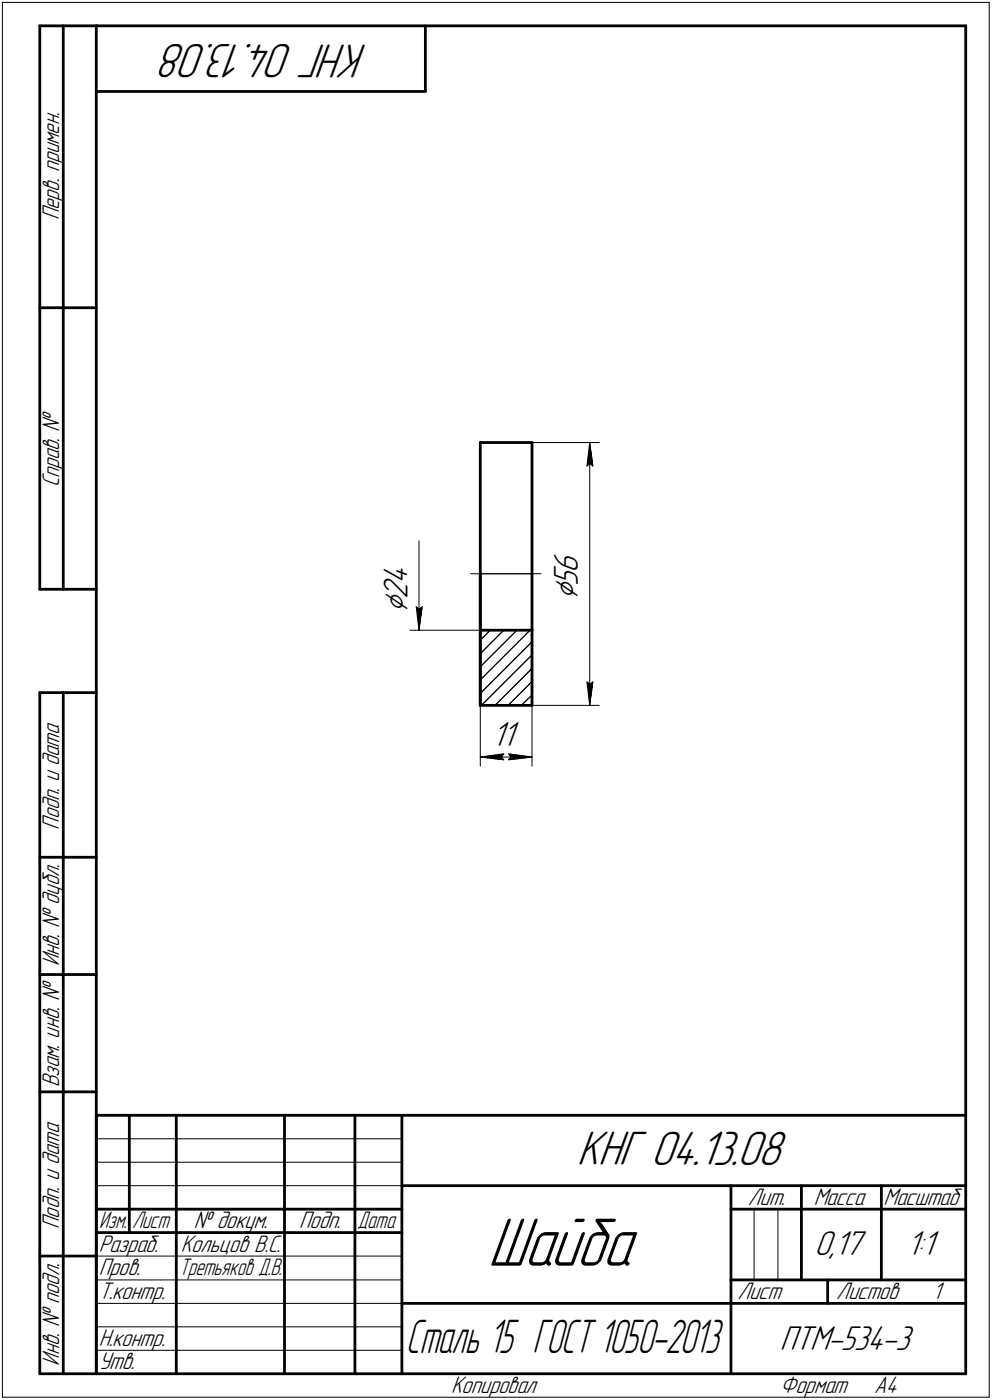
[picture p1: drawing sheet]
<svg xmlns="http://www.w3.org/2000/svg" width="211mm" height="298mm" viewBox="0 0 211 298" stroke-linecap="round" stroke-linejoin="round" font-family="sans-serif">
<g fill="none" stroke="#000" stroke-width=".21">
<path d="M.5 .5v297zM.5 .5h210zM210.5 .5v297zM113.2 94.2h14.3zM124.9 99.2l.6-.5zM125.5 94.2l.7 5zM125.5 98.7l.7 .5zM125.5 94.2l-.6 5zM125.5 94.2v56zM89.2 115.1v19.1zM87.2 134.2h15zM88.6 129.2l.6 5z"/>
<path d="M88.6 129.2l.6 .5zM89.2 129.7l.6-.5zM89.8 129.2l-.6 5zM100.2 122.2h14.9zM102.2 139.2l5-5zM102.2 136.3l2.1-2.1zM102.2 122.2v28zM102.2 122.2h11zM112.8 134.2l-10.6 10.6zM102.2 147.7l11-11zM102.2 142l7.8-7.8zM102.2 150.2v13z"/>
<path d="M102.4 150.2l10.8-10.8zM108.1 150.2l5.1-5.1zM110.9 150.2l2.3-2.2zM113.2 142.3l-7.9 7.9zM113.2 150.2h14.3zM113.2 150.2v13zM124.9 145.2l.6 5zM124.9 145.2l.6 .5zM125.5 145.7l.7-.5zM126.2 145.2l-.7 5zM102.2 161.2l5-.7zM102.2 161.2l5 .6z"/>
<path d="M102.2 161.2h11zM106.7 161.2l.5 .6zM107.2 160.5l-.5 .7zM108.2 161.8l5-.6zM108.2 160.5l.5 .7zM108.2 160.5l5 .7zM108.7 161.2l-.5 .6zM20.5 247.5h65zM20.5 252.5h65zM20.5 242.5h65zM160.4 257.5v15zM165.5 257.5v15z"/>
<path d="M20.5 267.5h65zM20.5 272.5h65zM20.5 277.5h65zM.5 297.5h210zM20.5 282.5h65zM20.5 287.5h65z"/>
</g>
<g fill="none" stroke="#000" stroke-width=".59">
<path d="M8.5 5.5v120zM8.5 5.5h12zM13.5 5.5v120zM20.5 5.5v287zM20.5 5.5h185zM20.5 19.5h70zM90.5 5.5v14zM205.5 5.5v287zM8.5 65.5h12zM102.2 94.2h11zM102.2 94.2v56zM113.2 94.2v28z"/>
<path d="M8.5 125.5h12zM102.2 122.2v12zM102.2 134.2v16zM102.2 134.2h11zM113.2 122.2v12zM113.2 134.2v16zM8.5 147.5v145zM8.5 147.5h12zM13.5 147.5v145zM102.2 150.2h11zM8.5 182.5h12zM8.5 207.5h12z"/>
<path d="M8.5 232.5h12zM20.5 237.5h185zM20.5 237.5v55zM27.5 237.5v25zM37.5 237.5v55zM60.5 237.5v55zM75.5 237.5v55zM85.5 237.5v55zM20.5 257.5h65zM85.5 252.5h120zM155.5 252.5v40zM155.5 257.5h15z"/>
<path d="M170.5 252.5v20zM170.5 257.5h35zM187.5 252.5v20zM8.5 267.5h12zM20.5 262.5h65zM85.5 277.5h70zM155.5 277.5h50zM155.5 272.5h50zM176.1 272.5v5zM8.5 292.5h12zM20.5 292.5h185z"/>
</g>
<g fill="#fff" stroke="#fff" stroke-width=".21">
<path d="M117.1 116.7h7.4zM117.1 116.8h7.4zM117.1 116.8h7.4zM117.1 116.9h7.4zM117.1 117h7.4zM117.1 117.1h7.4zM117.1 117.2h7.4zM117.1 117.3h7.4zM117.1 117.3h7.4zM117.1 117.4h7.4zM117.1 117.5h7.4zM117.1 117.6h7.4zM117.1 117.7h7.4zM117.1 117.8h7.4zM117.1 117.9h7.4zM117.1 117.9h7.4zM117.1 118h7.4zM117.1 118.1h7.4zM117.1 118.2h7.4zM117.1 118.3h7.4zM117.1 118.4h7.4zM117.1 118.4h7.4zM117.1 118.5h7.4zM117.1 118.6h7.4zM117.1 118.7h7.4zM117.1 118.8h7.4zM117.1 118.9h7.4zM117.1 119h7.4zM117.1 119h7.4zM117.1 119.1h7.4zM117.1 119.2h7.4zM117.1 119.3h7.4zM117.1 119.4h7.4zM117.1 119.5h7.4zM117.1 119.5h7.4zM117.1 119.6h7.4zM117.1 119.7h7.4zM117.1 119.8h7.4zM117.1 119.9h7.4zM117.1 120h7.4zM117.1 120.1h7.4zM117.1 120.1h7.4zM117.1 120.2h7.4zM117.1 120.3h7.4zM117.1 120.4h7.4zM117.1 120.5h7.4zM117.1 120.6h7.4zM117.1 120.6h7.4zM117.1 120.7h7.4zM117.1 120.8h7.4zM117.1 120.9h7.4zM117.1 121h7.4zM117.1 121.1h7.4zM117.1 121.2h7.4zM117.1 121.2h7.4zM117.1 121.3h7.4zM117.1 121.4h7.4zM117.1 121.5h7.4zM117.1 121.6h7.4zM117.1 121.7h7.4zM117.1 121.8h7.4zM117.1 121.8h7.4zM117.1 121.9h7.4zM117.1 122h7.4zM117.1 122.1h7.4zM117.1 122.2h7.4zM117.1 122.3h7.4zM117.1 122.3h7.4zM117.1 122.4h7.4zM117.1 122.5h7.4zM117.1 122.6h7.4zM117.1 122.7h7.4zM117.1 122.8h7.4zM117.1 122.9h7.4zM117.1 122.9h7.4zM117.1 123h7.4zM117.1 123.1h7.4zM117.1 123.2h7.4zM117.1 123.3h7.4zM117.1 123.4h7.4zM117.1 123.4h7.4zM117.1 123.5h7.4zM117.1 123.6h7.4zM117.1 123.7h7.4zM117.1 123.8h7.4zM117.1 123.9h7.4zM117.1 124h7.4zM117.1 124h7.4zM117.1 124.1h7.4zM117.1 124.2h7.4zM117.1 124.3h7.4zM117.1 124.4h7.4zM117.1 124.5h7.4zM117.1 124.5h7.4zM117.1 124.6h7.4zM117.1 124.7h7.4zM117.1 124.8h7.4zM117.1 124.9h7.4zM117.1 125h7.4zM117.1 125.1h7.4zM117.1 125.1h7.4zM117.1 125.2h7.4zM117.1 125.3h7.4zM117.1 125.4h7.4zM117.1 125.5h7.4zM117.1 125.6h7.4zM117.1 125.6h7.4zM117.1 125.7h7.4zM117.1 125.8h7.4zM117.1 125.9h7.4zM117.1 126h7.4zM117.1 126.1h7.4zM117.1 126.2h7.4zM117.1 126.2h7.4zM117.1 126.3h7.4zM117.1 126.4h7.4zM117.1 126.5h7.4zM117.1 126.6h7.4zM117.1 126.7h7.4zM117.1 126.7h7.4zM117.1 126.8h7.4zM117.1 126.9h7.4zM117.1 127h7.4zM117.1 127.1h7.4zM117.1 127.2h7.4zM117.1 127.3h7.4zM117.1 127.3h7.4zM117.1 127.4h7.4zM117.1 127.5h7.4zM117.1 127.6h7.4zM117.1 127.7h7.4z"/>
<path d="M125.4 94.5h.2zM125.4 94.6h.2zM125.4 94.7h.3zM125.3 94.7h.4zM125.3 94.8h.4zM125.2 94.9h.6zM125.2 95h.6zM125.2 95.1h.7zM125.1 95.2h.8zM125.1 95.2h.9zM125.1 95.3h.9zM125.1 95.4h.9zM125.1 95.5h1zM125 95.6h1.1zM125 95.7h1.2zM125 95.8h1.2zM124.9 95.8h1.3zM124.9 95.9h1.3zM124.8 96h1.4zM124.8 96.1h1.5zM124.8 96.2h1.5zM124.8 96.3h1.5zM124.8 96.4h1.5zM124.8 96.4h1.5zM124.8 96.5h1.5zM124.8 96.6h1.5zM124.7 96.7h1.7zM124.7 96.8h1.7zM124.7 96.9h1.7zM124.7 96.9h1.7zM124.7 97h1.7zM124.7 97.1h1.7zM124.7 97.2h1.7zM124.6 97.3h1.9zM124.6 97.4h1.9zM124.6 97.5h1.9zM124.6 97.5h1.9zM124.6 97.6h1.9zM124.6 97.7h1.9zM124.6 97.8h1.9zM124.5 97.9h2.1zM124.5 98h2.1zM124.5 98h2.1zM124.5 98.1h2.1zM124.5 98.2h2.1zM124.5 98.3h2.1zM124.5 98.4h2.1zM124.5 98.5h2.2zM124.5 98.6h2.2zM124.5 98.6h2.2zM124.5 98.7h2.2zM124.5 98.8h2.2zM124.5 98.9h2.2zM124.5 99h2.2zM124.4 99.1h2.3zM124.4 99.1h2.3zM124.4 99.2h2.3zM124.4 99.3h2.3zM124.4 99.4h2.3zM124.4 99.5h2.3zM124.4 99.6h2.3z"/>
<path d="M124.3 144.7h2.4zM124.4 144.8h2.3zM124.4 144.9h2.3zM124.4 144.9h2.3zM124.4 145h2.3zM124.4 145.1h2.3zM124.4 145.2h2.3zM124.4 145.3h2.3zM124.5 145.4h2.2zM124.5 145.5h2.2zM124.5 145.5h2.2zM124.5 145.6h2.2zM124.5 145.7h2.2zM124.5 145.8h2.2zM124.5 145.9h2.2zM124.5 146h2.1zM124.5 146h2.1zM124.5 146.1h2.1zM124.5 146.2h2.1zM124.5 146.3h2.1zM124.5 146.4h2.1zM124.5 146.5h2.1zM124.5 146.6h2zM124.6 146.6h1.9zM124.6 146.7h1.9zM124.6 146.8h1.9zM124.6 146.9h1.9zM124.6 147h1.9zM124.6 147.1h1.9zM124.6 147.2h1.9zM124.7 147.2h1.7zM124.7 147.3h1.7zM124.7 147.4h1.7zM124.7 147.5h1.7zM124.7 147.6h1.7zM124.7 147.7h1.7zM124.7 147.7h1.7zM124.8 147.8h1.5zM124.8 147.9h1.5zM124.8 148h1.5zM124.8 148.1h1.5zM124.8 148.2h1.5zM124.8 148.3h1.5zM124.8 148.3h1.5zM124.8 148.4h1.4zM124.9 148.5h1.3zM124.9 148.6h1.3zM125 148.7h1.2zM125 148.8h1.2zM125 148.8h1.1zM125.1 148.9h1zM125.1 149h.9zM125.1 149.1h.9zM125.1 149.2h.9zM125.1 149.3h.8zM125.2 149.4h.7zM125.2 149.4h.6zM125.2 149.5h.6zM125.3 149.6h.4zM125.3 149.7h.4zM125.4 149.8h.3zM125.4 149.9h.2zM125.4 149.9h.2z"/>
<path d="M104.6 154.2h5.8zM104.6 154.3h5.8zM104.6 154.3h5.8zM104.6 154.4h5.8zM104.6 154.5h5.8zM104.6 154.6h5.8zM104.6 154.7h5.8zM104.6 154.8h5.8zM104.6 154.9h5.8zM104.6 154.9h5.8zM104.6 155h5.8zM104.6 155.1h5.8zM104.6 155.2h5.8zM104.6 155.3h5.8zM104.6 155.4h5.8zM104.6 155.4h5.8zM104.6 155.5h5.8zM104.6 155.6h5.8zM104.6 155.7h5.8zM104.6 155.8h5.8zM104.6 155.9h5.8zM104.6 156h5.8zM104.6 156h5.8zM104.6 156.1h5.8zM104.6 156.2h5.8zM104.6 156.3h5.8zM104.6 156.4h5.8zM104.6 156.5h5.8zM104.6 156.5h5.8zM104.6 156.6h5.8zM104.6 156.7h5.8zM104.6 156.8h5.8zM104.6 156.9h5.8zM104.6 157h5.8zM104.6 157.1h5.8zM104.6 157.1h5.8zM104.6 157.2h5.8zM104.6 157.3h5.8zM104.6 157.4h5.8zM104.6 157.5h5.8zM104.6 157.6h5.8zM104.6 157.6h5.8zM104.6 157.7h5.8zM104.6 157.8h5.8zM104.6 157.9h5.8zM104.6 158h5.8zM104.6 158.1h5.8zM104.6 158.2h5.8zM104.6 158.2h5.8zM104.6 158.3h5.8zM104.6 158.4h5.8zM104.6 158.5h5.8zM104.6 158.6h5.8zM104.6 158.7h5.8zM104.6 158.7h5.8zM104.6 158.8h5.8zM104.6 158.9h5.8zM104.6 159h5.8zM104.6 159.1h5.8zM104.6 159.2h5.8zM104.6 159.3h5.8zM104.6 159.3h5.8zM104.6 159.4h5.8zM104.6 159.5h5.8zM104.6 159.6h5.8zM104.6 159.7h5.8zM104.6 159.8h5.8zM104.6 159.9h5.8zM104.6 159.9h5.8zM104.6 160h5.8zM104.6 160.1h5.8z"/>
<path d="M107.1 160h.6zM106.5 160.1h1.2zM105.8 160.2h1.9zM105.2 160.3h2.5zM104.6 160.4h3.1zM104 160.4h3.7zM103.8 160.5h3.9zM103.6 160.6h4.1zM103.4 160.7h4.3zM103.2 160.8h4.5zM103 160.9h4.7zM102.8 161h4.9zM102.6 161h5.1zM102.4 161.1h5.3zM102.2 161.2h5.5zM102.4 161.3h5.3zM102.7 161.4h5zM102.9 161.5h4.8zM103.1 161.5h4.6zM103.4 161.6h4.3zM103.5 161.7h4.2zM103.8 161.8h3.9zM104 161.9h3.7zM104.6 162h3.1zM105.2 162.1h2.5zM105.8 162.1h1.9zM106.5 162.2h1.2zM107.1 162.3h.6z"/>
<path d="M107.7 160h.7zM107.7 160.1h1.3zM107.7 160.2h1.9zM107.7 160.3h2.5zM107.7 160.4h3.1zM107.7 160.4h3.7zM107.7 160.5h4zM107.7 160.6h4.1zM107.7 160.7h4.3zM107.7 160.8h4.6zM107.7 160.9h4.7zM107.7 161h4.9zM107.7 161h5.2zM107.7 161.1h5.3zM107.7 161.2h5.5zM107.7 161.3h5.3zM107.7 161.4h5.1zM107.7 161.5h4.9zM107.7 161.5h4.7zM107.7 161.6h4.4zM107.7 161.7h4.2zM107.7 161.8h4zM107.7 161.9h3.7zM107.7 162h3.1zM107.7 162.1h2.5zM107.7 162.1h1.9zM107.7 162.2h1.3zM107.7 162.3h.7z"/>
<path d="M81.2 118.8h6.9zM81.2 118.9h6.9zM81.2 119h6.9zM81.2 119h6.9zM81.2 119.1h6.9zM81.2 119.2h6.9zM81.2 119.3h6.9zM81.2 119.4h6.9zM81.2 119.5h6.9zM81.2 119.5h6.9zM81.2 119.6h6.9zM81.2 119.7h6.9zM81.2 119.8h6.9zM81.2 119.9h6.9zM81.2 120h6.9zM81.2 120.1h6.9zM81.2 120.1h6.9zM81.2 120.2h6.9zM81.2 120.3h6.9zM81.2 120.4h6.9zM81.2 120.5h6.9zM81.2 120.6h6.9zM81.2 120.6h6.9zM81.2 120.7h6.9zM81.2 120.8h6.9zM81.2 120.9h6.9zM81.2 121h6.9zM81.2 121.1h6.9zM81.2 121.2h6.9zM81.2 121.2h6.9zM81.2 121.3h6.9zM81.2 121.4h6.9zM81.2 121.5h6.9zM81.2 121.6h6.9zM81.2 121.7h6.9zM81.2 121.8h6.9zM81.2 121.8h6.9zM81.2 121.9h6.9zM81.2 122h6.9zM81.2 122.1h6.9zM81.2 122.2h6.9zM81.2 122.3h6.9zM81.2 122.3h6.9zM81.2 122.4h6.9zM81.2 122.5h6.9zM81.2 122.6h6.9zM81.2 122.7h6.9zM81.2 122.8h6.9zM81.2 122.9h6.9zM81.2 122.9h6.9zM81.2 123h6.9zM81.2 123.1h6.9zM81.2 123.2h6.9zM81.2 123.3h6.9zM81.2 123.4h6.9zM81.2 123.4h6.9zM81.2 123.5h6.9zM81.2 123.6h6.9zM81.2 123.7h6.9zM81.2 123.8h6.9zM81.2 123.9h6.9zM81.2 124h6.9zM81.2 124h6.9zM81.2 124.1h6.9zM81.2 124.2h6.9zM81.2 124.3h6.9zM81.2 124.4h6.9zM81.2 124.5h6.9zM81.2 124.5h6.9zM81.2 124.6h6.9zM81.2 124.7h6.9zM81.2 124.8h6.9zM81.2 124.9h6.9zM81.2 125h6.9zM81.2 125.1h6.9zM81.2 125.1h6.9zM81.2 125.2h6.9zM81.2 125.3h6.9zM81.2 125.4h6.9zM81.2 125.5h6.9zM81.2 125.6h6.9zM81.2 125.6h6.9zM81.2 125.7h6.9zM81.2 125.8h6.9zM81.2 125.9h6.9zM81.2 126h6.9zM81.2 126.1h6.9zM81.2 126.2h6.9zM81.2 126.2h6.9zM81.2 126.3h6.9zM81.2 126.4h6.9zM81.2 126.5h6.9zM81.2 126.6h6.9zM81.2 126.7h6.9zM81.2 126.7h6.9zM81.2 126.8h6.9zM81.2 126.9h6.9zM81.2 127h6.9zM81.2 127.1h6.9zM81.2 127.2h6.9zM81.2 127.3h6.9zM81.2 127.3h6.9zM81.2 127.4h6.9zM81.2 127.5h6.9zM81.2 127.6h6.9zM81.2 127.7h6.9zM81.2 127.8h6.9zM81.2 127.8h6.9zM81.2 127.9h6.9zM81.2 128h6.9zM81.2 128.1h6.9zM81.2 128.2h6.9zM81.2 128.3h6.9zM81.2 128.4h6.9zM81.2 128.4h6.9zM81.2 128.5h6.9zM81.2 128.6h6.9zM81.2 128.7h6.9zM81.2 128.8h6.9zM81.2 128.9h6.9zM81.2 128.9h6.9zM81.2 129h6.9zM81.2 129.1h6.9zM81.2 129.2h6.9zM81.2 129.3h6.9zM81.2 129.4h6.9zM81.2 129.5h6.9zM81.2 129.5h6.9zM81.2 129.6h6.9zM81.2 129.7h6.9zM81.2 129.8h6.9zM81.2 129.9h6.9zM81.2 130h6.9zM81.2 130h6.9zM81.2 130.1h6.9zM81.2 130.2h6.9zM81.2 130.3h6.9zM81.2 130.4h6.9zM81.2 130.5h6.9z"/>
<path d="M88 128.7h2.4zM88.1 128.8h2.3zM88.1 128.9h2.3zM88.1 128.9h2.3zM88.1 129h2.3zM88.1 129.1h2.3zM88.1 129.2h2.3zM88.1 129.3h2.3zM88.1 129.4h2.2zM88.1 129.5h2.2zM88.1 129.5h2.2zM88.1 129.6h2.2zM88.1 129.7h2.2zM88.1 129.8h2.2zM88.1 129.9h2.2zM88.2 130h2.1zM88.2 130h2.1zM88.2 130.1h2.1zM88.2 130.2h2.1zM88.2 130.3h2.1zM88.2 130.4h2.1zM88.2 130.5h2.1zM88.2 130.6h2zM88.3 130.6h1.9zM88.3 130.7h1.9zM88.3 130.8h1.9zM88.3 130.9h1.9zM88.3 131h1.9zM88.3 131.1h1.9zM88.3 131.1h1.9zM88.4 131.2h1.7zM88.4 131.3h1.7zM88.4 131.4h1.7zM88.4 131.5h1.7zM88.4 131.6h1.7zM88.4 131.7h1.7zM88.4 131.7h1.7zM88.5 131.8h1.5zM88.5 131.9h1.5zM88.5 132h1.5zM88.5 132.1h1.5zM88.5 132.2h1.5zM88.5 132.2h1.5zM88.5 132.3h1.5zM88.5 132.4h1.4zM88.6 132.5h1.3zM88.6 132.6h1.3zM88.6 132.7h1.2zM88.6 132.8h1.2zM88.6 132.8h1.1zM88.7 132.9h1zM88.7 133h1zM88.8 133.1h.9zM88.8 133.2h.9zM88.8 133.3h.8zM88.9 133.3h.7zM88.9 133.4h.6zM88.9 133.5h.6zM89 133.6h.4zM89 133.7h.4zM89.1 133.8h.3zM89.1 133.9h.2zM89.1 133.9h.2z"/>
</g>
<g fill="#000" stroke="#000" stroke-width=".21">
<path d="M125.3 95.7h.2zM125.3 95.8h.2zM125.3 95.8h.2zM125.3 95.9h.2zM125.3 96h.2zM125.3 96.1h.2zM125.3 96.2h.2zM125.3 96.3h.2zM125.3 96.4h.2zM125.2 96.4h.3zM125.2 96.5h.3zM125.2 96.6h.3zM125.2 96.7h.3zM125.2 96.8h.3zM125.2 96.9h.3zM125.2 96.9h.3zM125.2 97h.3zM125.1 97.1h.4zM125.1 97.2h.4zM125.1 97.3h.4zM125.1 97.4h.4zM125.1 97.5h.4zM125.1 97.5h.4zM125.1 97.6h.4zM125.1 97.7h.4zM125.1 97.8h.4zM125.1 97.9h.4zM125.1 98h.4zM125.1 98h.4zM125.1 98.1h.4zM125.1 98.2h.4zM125.1 98.3h.4zM125.1 98.4h.4zM125.1 98.5h.4zM125 98.6h.5zM125 98.6h.5zM125 98.7h.5zM125 98.8h.4zM125 98.9h.3zM125 99h.2zM125 99.1h.1z"/>
<path d="M125.5 94.9h.1zM125.5 95h.1zM125.5 95.1h.1zM125.5 95.2h.1zM125.5 95.2h.1zM125.5 95.3h.1zM125.5 95.4h.1zM125.5 95.5h.2zM125.5 95.6h.2zM125.5 95.7h.2zM125.5 95.8h.2zM125.5 95.8h.2zM125.5 95.9h.2zM125.5 96h.2zM125.5 96.1h.2zM125.5 96.2h.3zM125.5 96.3h.3zM125.5 96.4h.3zM125.5 96.4h.3zM125.5 96.5h.3zM125.5 96.6h.3zM125.5 96.7h.3zM125.5 96.8h.4zM125.5 96.9h.4zM125.5 96.9h.4zM125.5 97h.4zM125.5 97.1h.4zM125.5 97.2h.4zM125.5 97.3h.4zM125.5 97.4h.5zM125.5 97.5h.5zM125.5 97.5h.5zM125.5 97.6h.5zM125.5 97.7h.5zM125.5 97.8h.5zM125.5 97.9h.5zM125.5 98h.5zM125.5 98h.6zM125.5 98.1h.6zM125.5 98.2h.6zM125.5 98.3h.6zM125.5 98.4h.6zM125.5 98.5h.6zM125.5 98.6h.6zM125.5 98.6h.7zM125.5 98.7h.7zM125.6 98.8h.6zM125.7 98.9h.5zM125.8 99h.4zM126 99.1h.2z"/>
<path d="M88.6 129.4h.2zM88.6 129.5h.3zM88.6 129.5h.4zM88.6 129.6h.5zM88.6 129.7h.6zM88.6 129.8h.6zM88.6 129.9h.6zM88.7 130h.5zM88.7 130h.5zM88.7 130.1h.5zM88.7 130.2h.5zM88.7 130.3h.5zM88.7 130.4h.5zM88.7 130.5h.5zM88.7 130.6h.5zM88.8 130.6h.4zM88.8 130.7h.4zM88.8 130.8h.4zM88.8 130.9h.4zM88.8 131h.4zM88.8 131.1h.4zM88.8 131.1h.4zM88.8 131.2h.4zM88.8 131.3h.4zM88.9 131.4h.3zM88.9 131.5h.3zM88.9 131.6h.3zM88.9 131.7h.3zM88.9 131.7h.3zM88.9 131.8h.3zM88.9 131.9h.3zM88.9 132h.3zM89 132.1h.2zM89 132.2h.2zM89 132.2h.2zM89 132.3h.2zM89 132.4h.2zM89 132.5h.2zM89 132.6h.2zM89 132.7h.2zM89 132.8h.2z"/>
<path d="M89.7 129.4h.1zM89.5 129.5h.3zM89.4 129.5h.4zM89.3 129.6h.5zM89.2 129.7h.6zM89.2 129.8h.6zM89.2 129.9h.5zM89.2 130h.5zM89.2 130h.5zM89.2 130.1h.5zM89.2 130.2h.5zM89.2 130.3h.5zM89.2 130.4h.5zM89.2 130.5h.5zM89.2 130.6h.5zM89.2 130.6h.5zM89.2 130.7h.5zM89.2 130.8h.5zM89.2 130.9h.5zM89.2 131h.5zM89.2 131.1h.5zM89.2 131.1h.4zM89.2 131.2h.4zM89.2 131.3h.4zM89.2 131.4h.4zM89.2 131.5h.4zM89.2 131.6h.4zM89.2 131.7h.4zM89.2 131.7h.3zM89.2 131.8h.3zM89.2 131.9h.3zM89.2 132h.3zM89.2 132.1h.3zM89.2 132.2h.3zM89.2 132.2h.3zM89.2 132.3h.2zM89.2 132.4h.2zM89.2 132.5h.2zM89.2 132.6h.2zM89.2 132.7h.2zM89.2 132.8h.2zM89.2 132.8h.2zM89.2 132.9h.2zM89.2 133h.1zM89.2 133.1h.1zM89.2 133.2h.1zM89.2 133.3h.1zM89.2 133.3h.1zM89.2 133.4h.1zM89.2 133.5h.1z"/>
<path d="M125 145.4h.1zM125 145.5h.2zM125 145.5h.3zM125 145.6h.4zM125 145.7h.5zM125 145.8h.5zM125 145.9h.5zM125.1 146h.4zM125.1 146h.4zM125.1 146.1h.4zM125.1 146.2h.4zM125.1 146.3h.4zM125.1 146.4h.4zM125.1 146.5h.4zM125.1 146.6h.4zM125.1 146.6h.4zM125.1 146.7h.4zM125.1 146.8h.4zM125.1 146.9h.4zM125.1 147h.4zM125.1 147.1h.4zM125.1 147.2h.4zM125.1 147.2h.4zM125.1 147.3h.4zM125.2 147.4h.3zM125.2 147.5h.3zM125.2 147.6h.3zM125.2 147.7h.3zM125.2 147.7h.3zM125.2 147.8h.3zM125.2 147.9h.3zM125.2 148h.3zM125.3 148.1h.2zM125.3 148.2h.2zM125.3 148.3h.2zM125.3 148.3h.2zM125.3 148.4h.2zM125.3 148.5h.2zM125.3 148.6h.2zM125.3 148.7h.2zM125.3 148.8h.2z"/>
<path d="M126 145.4h.2zM125.8 145.5h.4zM125.7 145.5h.5zM125.6 145.6h.6zM125.5 145.7h.7zM125.5 145.8h.7zM125.5 145.9h.6zM125.5 146h.6zM125.5 146h.6zM125.5 146.1h.6zM125.5 146.2h.6zM125.5 146.3h.6zM125.5 146.4h.6zM125.5 146.5h.5zM125.5 146.6h.5zM125.5 146.6h.5zM125.5 146.7h.5zM125.5 146.8h.5zM125.5 146.9h.5zM125.5 147h.5zM125.5 147.1h.5zM125.5 147.2h.4zM125.5 147.2h.4zM125.5 147.3h.4zM125.5 147.4h.4zM125.5 147.5h.4zM125.5 147.6h.4zM125.5 147.7h.4zM125.5 147.7h.3zM125.5 147.8h.3zM125.5 147.9h.3zM125.5 148h.3zM125.5 148.1h.3zM125.5 148.2h.3zM125.5 148.3h.3zM125.5 148.3h.2zM125.5 148.4h.2zM125.5 148.5h.2zM125.5 148.6h.2zM125.5 148.7h.2zM125.5 148.8h.2zM125.5 148.8h.2zM125.5 148.9h.2zM125.5 149h.1zM125.5 149.1h.1zM125.5 149.2h.1zM125.5 149.3h.1zM125.5 149.4h.1zM125.5 149.4h.1zM125.5 149.5h.1z"/>
<path d="M102.2 161.2h4.5zM103 161.3h3.8zM103.6 161.4h3.2zM104.4 161.5h2.5zM105.1 161.5h1.9zM105.8 161.6h1.3zM106.5 161.7h.7z"/>
<path d="M106.6 160.6h.6zM106 160.7h1.1zM105.3 160.8h1.7zM104.7 160.9h2.2zM104.1 161h2.8zM103.5 161h3.3zM102.9 161.1h3.9z"/>
<path d="M108.3 160.6h.6zM108.4 160.7h1.1zM108.5 160.8h1.7zM108.5 160.9h2.2zM108.5 161h2.8zM108.6 161h3.4zM108.7 161.1h3.9z"/>
<path d="M108.7 161.2h4.5zM108.7 161.3h3.8zM108.6 161.4h3.2zM108.5 161.5h2.6zM108.5 161.5h1.9zM108.4 161.6h1.2zM108.3 161.7h.7z"/>
</g>
<text font-size="15.6" x="103.7" y="269.5">Шайба</text>
<g font-size="10.9">
<text x="78.3" y="9.3" transform="rotate(-180 78.3 9.3)">КНГ 04.13.08</text>
<text x="122.7" y="248.2">КНГ 04.13.08</text>
</g>
<text font-size="10.6" x="86.4" y="288.2">Сталь 15 ГОСТ 1050-2013</text>
<g font-size="7.8">
<text x="86.7" y="124.3" transform="rotate(-90 86.7 124.3)">4</text>
<text x="122.9" y="124.7" transform="rotate(-90 122.9 124.7)">5</text>
<text x="122.9" y="121.9" transform="rotate(-90 122.9 121.9)">6</text>
<text x="86.7" y="130.5" transform="rotate(-90 86.7 130.5)">⌀</text>
<text x="86.7" y="127.5" transform="rotate(-90 86.7 127.5)">2</text>
<text x="122.9" y="127.7" transform="rotate(-90 122.9 127.7)">⌀</text>
<text x="104.7" y="158.9">11</text>
<text x="173.3" y="267.3">0,17</text>
<text x="192.9" y="267.3">1:1</text>
<text x="166" y="287.5">ПТМ-534-3</text>
</g>
<g font-size="5.4">
<text x="12.6" y="46.9" transform="rotate(-90 12.6 46.9)">Перв. примен.</text>
<text x="12.6" y="103.8" transform="rotate(-90 12.6 103.8)">Справ. №</text>
<text x="12.6" y="176.7" transform="rotate(-90 12.6 176.7)">Подп. и дата</text>
<text x="12.6" y="205.8" transform="rotate(-90 12.6 205.8)">Инв. № дубл.</text>
<text x="12.6" y="231.5" transform="rotate(-90 12.6 231.5)">Взам. инв. №</text>
<text x="159.1" y="256.6">Лит.</text>
<text x="173.1" y="256.6">Масса</text>
<text x="188" y="256.6">Масштаб</text>
<text x="12.6" y="261.7" transform="rotate(-90 12.6 261.7)">Подп. и дата</text>
<text x="41.2" y="261.6">№ докум.</text>
<text x="63.6" y="261.6">Подп.</text>
<text x="21" y="266.6">Разраб.</text>
<text x="38.4" y="266.6">Кольцов В.С.</text>
<text x="21" y="271.6">Пров.</text>
<text x="21" y="276.6">Т.контр.</text>
<text x="156.9" y="276.6">Лист</text>
<text x="178" y="276.6">Листов</text>
<text x="198.4" y="276.6">1</text>
<text x="21" y="286.6">Н.контр.</text>
<text x="12.6" y="290.8" transform="rotate(-90 12.6 290.8)">Инв. № подл.</text>
<text x="21" y="291.6">Утв.</text>
<text x="96" y="296.6">Копировал</text>
<text x="166" y="296.6">Формат</text>
<text x="186" y="296.6">A4</text>
</g>
<g font-size="5.3">
<text x="21.1" y="261.6">Изм.</text>
<text x="28.1" y="261.6">Лист</text>
<text x="76.1" y="261.6">Дата</text>
<text x="38.1" y="271.6">Третьяков Д.В.</text>
</g>
</svg>
